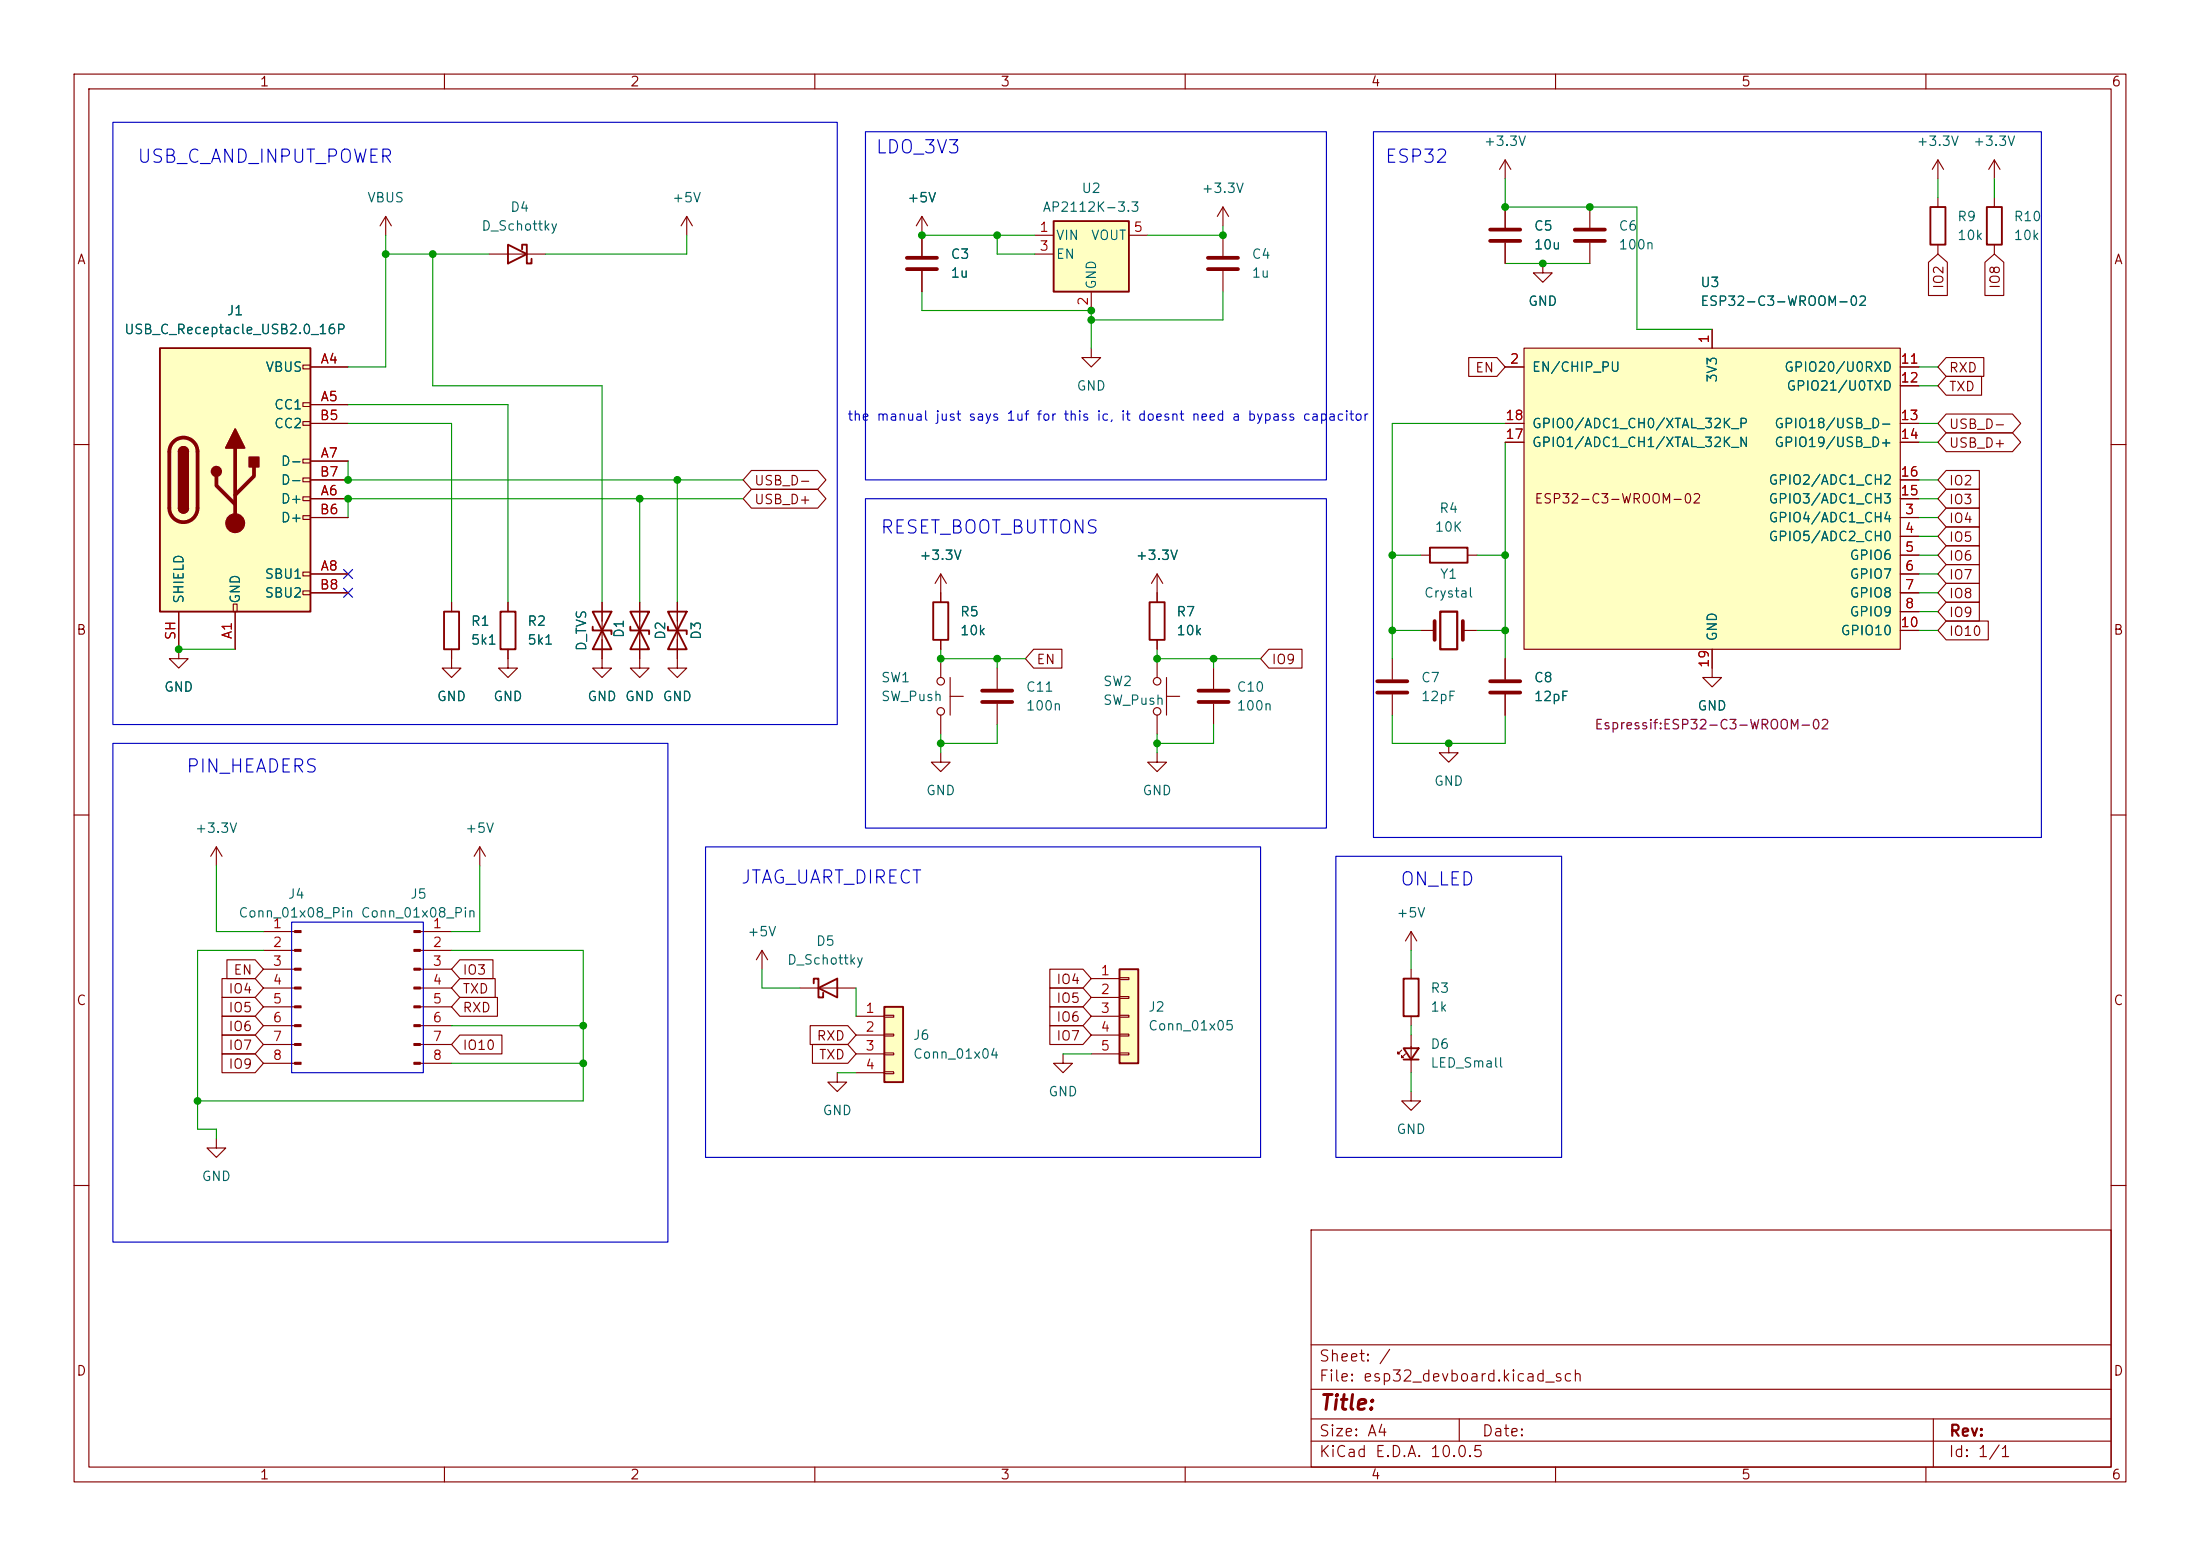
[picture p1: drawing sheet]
<svg xmlns="http://www.w3.org/2000/svg" width="297mm" height="210mm" viewBox="0 0 297 210" stroke-linecap="round" stroke-linejoin="round" font-family="sans-serif">
<g fill="none" stroke="#840000" stroke-width=".15">
<path d="M10 10h277v190h-277zM12 12h273v186h-273zM60 10v2M110 10v2M160 10v2M210 10v2M260 10v2M52.1 29.2l-.8 1.3M52.1 29.2l.7 1.3M52.1 29.2v2.6M66 34.3h7.7M165.1 31.8v2.7"/>
<path d="M165.1 36.6v2.8M10 60h2M285 60h2M24.1 87.6v1.3h1.3l-1.3 1.3-1.2-1.3h1.2M61 87.6v2.6h1.2l-1.2 1.2-1.3-1.2h1.3M61 81.3v1.3M86.4 81.3v8.9h1.2l-1.2 1.2-1.3-1.2h1.3M91.4 81.3v8.9h1.3l-1.3 1.2-1.2-1.2h1.2M156.2 88.9v2.5M156.2 96.5v2.6M157.5 94h1.8M157.5 91.4v5.1"/>
<path d="M163.8 90.2v2.8M163.8 95v2.8M10 110h2M285 110h2M10 160h2M177 166h108v32h-108zM285 160h2M60 198v2M110 198v2M160 198v2M177 194.5h108M177 191.5h108"/>
<path d="M177 187.5h108M177 181.5h108M197 191.5v3M210 198v2M260 198v2M261 191.5v6.5"/>
<circle cx="156.2" cy="96" r=".51"/>
<circle cx="156.2" cy="91.9" r=".51"/>
</g>
<path d="M163.1 34.8h4M163.1 36.3h4M161.8 93.2h4.1M161.8 94.7h4.1" fill="none" stroke="#840000" stroke-width=".51"/>
<path d="M68.6 33l2.5 1.3-2.5 1.3zM70.5 33.7v-.7h.6v2.6h.7v-.7M59.9 82.6h2.1v5h-2.1zM85.1 82.6l2.5 5h-2.5l2.5-5zM85.1 84.6v.5h2.5v.5M90.2 82.6l2.5 5h-2.5l2.5-5zM90.2 84.6v.5h2.5v.5" fill="none" stroke="#840000" stroke-width=".25"/>
<path d="M21.6 47h20.3v35.6h-20.3z" fill="#ffffc2"/>
<g fill="none" stroke="#840000" stroke-width=".15">
<path d="M40.9 49.3h1v.5h-1zM40.9 54.4h1v.5h-1zM40.9 56.9h1v.5h-1zM41.9 49.5h5.1M41.9 54.6h5.1M41.9 57.2h5.1M40.9 62h1v.5h-1zM40.9 64.5h1v.5h-1zM40.9 67.1h1v.5h-1zM40.9 69.6h1v.5h-1zM40.9 77.2h1v.5h-1zM40.9 79.8h1v.5h-1z"/>
<path d="M41.9 67.3h5.1M41.9 62.2h5.1M41.9 77.5h5.1M41.9 69.9h5.1M41.9 64.8h5.1M24.1 82.6v5M31.5 81.5h.5v1.1h-.5zM31.7 82.6v5M41.9 80h5.1"/>
</g>
<path d="M21.6 47h20.3v35.6h-20.3zM24.1 61a.64 .64 0 0 1 .7-.7 .64 .64 0 0 1 .6 .7M24.1 68.6a.64 .64 0 0 0 .7 .6 .64 .64 0 0 0 .6-.6" fill="none" stroke="#840000" stroke-width=".25"/>
<path d="M23.4 59.6a1.9 1.9 0 0 1 2.1-.4 1.9 1.9 0 0 1 1.2 1.8v7.6a1.91 1.91 0 0 1-1.9 1.9 1.91 1.91 0 0 1-1.9-1.9v-7.6a1.9 1.9 0 0 1 .5-1.4zM29.2 64.3v1.2l2.5 2.6M31.7 60.5v10.1M34.3 63v1.3l-2.6 2.5" fill="none" stroke="#840000" stroke-width=".51"/>
<g fill="#840000" stroke="#840000" stroke-width=".25">
<path d="M24.1 61h1.3v7.6h-1.3z"/>
<path d="M24.3 60.5a.64 .64 0 0 1 .7-.1 .64 .64 0 0 1 .4 .6h-1.3z"/>
<path d="M24.1 68.6h1.3a.64 .64 0 0 1-.6 .6 .64 .64 0 0 1-.7-.6z"/>
<path d="M31.7 57.9l1.3 2.6h-2.5z"/>
<path d="M33.7 61.7h1.2v1.3h-1.2z"/>
<circle cx="29.2" cy="63.6" r=".63"/>
</g>
<circle cx="31.7" cy="70.6" r="1.27" fill="#840000" stroke="#840000" stroke-width=".15"/>
<path d="M142.2 29.8h10.2v9.6h-10.2z" fill="#ffffc2"/>
<path d="M142.2 29.8h10.2v9.6h-10.2zM193 73.9h5.1v2h-5.1zM67.6 82.6h2v5h-2zM80 82.6l2.5 5h-2.5l2.5-5zM80 84.6v.5h2.5v.5M109.9 132.7v-.6h.6v2.5h.6v-.6M110.5 133.4l2.5-1.3v2.5z" fill="none" stroke="#840000" stroke-width=".25"/>
<g fill="none" stroke="#840000" stroke-width=".15">
<path d="M139.7 31.8h2.5M139.7 34.3h2.5M147.3 39.4v2.5M152.4 31.8h2.5M203.2 21.6v2.5M203.2 27.9v2.8M203.2 32.8v2.8M203.2 21.6l-.8 1.3M203.2 21.6l.8 1.3M208.3 35.6v1.2h1.2l-1.2 1.3-1.3-1.3h1.3M214.6 27.9v2.8M214.6 32.8v2.8"/>
<path d="M261.6 21.6l-.7 1.3M261.6 21.6l.8 1.3M261.6 21.6v2.5M191.8 74.9h1.2M198.1 74.9h1.3M68.6 87.6v2.6h1.2l-1.2 1.2-1.3-1.2h1.3M68.6 81.3v1.3M81.3 81.3v8.9h1.2l-1.2 1.2-1.3-1.2h1.3M188 88.9v2.8M188 93.7v2.8M191.8 85.1h1.9M197.5 85.1h1.9"/>
<path d="M203.2 88.9v2.8M203.2 93.7v2.8M231.1 90.2v1.2h1.3l-1.3 1.3-1.2-1.3h1.2M29.2 114.3l-.8 1.3M29.2 114.3l.8 1.3M29.2 114.3v2.5M64.8 114.3l-.8 1.3M64.8 114.3l.7 1.3M64.8 114.3v2.5M195.6 100.3v1.3h1.2l-1.2 1.3-1.3-1.3h1.3M35.6 125.7h4.2M35.6 128.3h4.2"/>
<path d="M35.6 130.8h4.2M35.6 133.4h4.2M35.6 135.9h4.2M35.6 138.4h4.2M56.7 125.7h4.3M56.7 128.3h4.3M56.7 130.8h4.3M56.7 133.4h4.3M56.7 135.9h4.3M56.7 138.4h4.3M102.9 128.3l-.8 1.2M102.9 128.3l.7 1.2"/>
<path d="M102.9 128.3v2.5M107.9 133.4h7.7M29.2 153.7v1.2h1.3l-1.3 1.3-1.3-1.3h1.3M35.6 141h4.2M35.6 143.5h4.2M56.7 141h4.3M56.7 143.5h4.3M113 144.8v1.3h1.3l-1.3 1.2-1.2-1.2h1.2"/>
</g>
<g fill="#840000" stroke="#840000" stroke-width=".15">
<path d="M39.8 125.6h.8v.3h-.8z"/>
<path d="M39.8 128.1h.8v.3h-.8z"/>
<path d="M39.8 130.7h.8v.2h-.8z"/>
<path d="M39.8 133.2h.8v.3h-.8z"/>
<path d="M39.8 135.8h.8v.2h-.8z"/>
<path d="M39.8 138.3h.8v.3h-.8z"/>
<path d="M39.8 140.8h.8v.3h-.8z"/>
<path d="M39.8 143.4h.8v.2h-.8z"/>
<path d="M55.9 125.6h.8v.3h-.8z"/>
<path d="M55.9 128.1h.8v.3h-.8z"/>
<path d="M55.9 130.7h.8v.2h-.8z"/>
<path d="M55.9 133.2h.8v.3h-.8z"/>
<path d="M55.9 135.8h.8v.2h-.8z"/>
<path d="M55.9 138.3h.8v.3h-.8z"/>
<path d="M55.9 140.8h.8v.3h-.8z"/>
<path d="M55.9 143.4h.8v.2h-.8z"/>
</g>
<path d="M201.2 31h4M201.2 32.5h4M212.6 31h4.1M212.6 32.5h4.1M185.9 91.9h4.1M185.9 93.5h4.1M193.7 83.8v2.6M197.5 83.8v2.6M201.2 91.9h4M201.2 93.5h4" fill="none" stroke="#840000" stroke-width=".51"/>
<path d="M194.4 82.6h2.3v5h-2.3z" fill="none" stroke="#840000" stroke-width=".3"/>
<path d="M205.7 47h50.8v40.6h-50.8z" fill="#ffffc2"/>
<g fill="none" stroke="#840000" stroke-width=".15">
<path d="M92.7 29.2l-.8 1.3M92.7 29.2l.8 1.3M92.7 29.2v2.6M124.5 29.2l-.8 1.3M124.5 29.2l.7 1.3M124.5 29.2v5.3M124.5 36.6v2.8M165.1 27.9l-.8 1.3M165.1 27.9l.8 1.3M165.1 27.9v2.6M261.6 26.7v1.2M261.6 33v1.3"/>
<path d="M269.2 21.6v2.5M269.2 26.7v1.2M269.2 33v1.3M269.2 21.6l-.7 1.3M269.2 21.6l.8 1.3M147.3 47v1.3h1.3l-1.3 1.2-1.3-1.2h1.3M203.2 49.5h2.5M203.2 57.2h2.5M203.2 59.7h2.5M205.7 47h50.8v40.6h-50.8zM231.1 44.5v2.5M256.5 49.5h2.6"/>
<path d="M256.5 52.1h2.6M256.5 57.2h2.6M256.5 59.7h2.6M127 77.5v3.8M127 77.5l-.8 1.2M127 77.5l.8 1.2M156.2 77.5l-.8 1.2M156.2 77.5l.8 1.2M156.2 77.5v3.8M256.5 69.9h2.6M256.5 72.4h2.6M256.5 74.9h2.6"/>
<path d="M256.5 77.5h2.6M256.5 67.3h2.6M256.5 64.8h2.6M127 86.4v1.2M127 88.9v2.5M127 96.5v2.6M128.3 94h1.7M128.3 91.4v5.1M134.6 90.2v2.8M134.6 95v2.8M156.2 86.4v1.2M231.1 87.6v2.6"/>
<path d="M256.5 80h2.6M256.5 82.6h2.6M256.5 85.1h2.6"/>
<circle cx="127" cy="91.9" r=".51"/>
<circle cx="127" cy="96" r=".51"/>
</g>
<path d="M260.6 27.9h2v5.1h-2zM268.2 27.9h2.1v5.1h-2.1zM126 81.3h2v5.1h-2zM155.2 81.3h2v5.1h-2z" fill="none" stroke="#840000" stroke-width=".25"/>
<path d="M122.4 34.8h4.1M122.4 36.3h4.1M132.6 93.2h4.1M132.6 94.7h4.1" fill="none" stroke="#840000" stroke-width=".51"/>
<path d="M151.1 130.8h2.6v12.7h-2.6z" fill="#ffffc2"/>
<path d="M151.1 130.8h2.6v12.7h-2.6z" fill="none" stroke="#840000" stroke-width=".25"/>
<path d="M147.3 132.1h3.8M147.3 134.6h3.8M147.3 137.2h3.8M147.3 139.7h3.8M151.1 132h1.3v.2h-1.3zM151.1 134.5h1.3v.2h-1.3zM151.1 137h1.3v.3h-1.3zM151.1 139.6h1.3v.2h-1.3zM147.3 142.2h3.8M151.1 142.1h1.3v.3h-1.3z" fill="none" stroke="#840000" stroke-width=".15"/>
<path d="M119.4 135.9h2.5v10.2h-2.5z" fill="#ffffc2"/>
<path d="M119.4 135.9h2.5v10.2h-2.5zM189.5 132.1h2v5.1h-2zM189.5 141.5h2l-1 1.5zM189.5 143h2" fill="none" stroke="#840000" stroke-width=".25"/>
<g fill="none" stroke="#840000" stroke-width=".15">
<path d="M124.5 31.8v2.7M124.5 36.6v2.8M203.2 27.9v2.8M203.2 32.8v2.8M260.3 35.4l1.3-1.1 1.3 1.1v4.5h-2.6zM268 35.4l1.2-1.1 1.3 1.1v4.5h-2.5zM41.9 49.5h5.1M41.9 54.6h5.1M41.9 57.2h5.1M198.3 48.3h3.8l1.1 1.2-1.1 1.3h-3.8zM203.2 49.5h2.5M203.2 57.2h2.5"/>
<path d="M203.2 59.7h2.5M231.1 44.5v2.5M256.5 49.5h2.6M256.5 57.2h2.6M256.5 52.1h2.6M256.5 59.7h2.6M262.7 55.9h9l1.1 1.3-1.1 1.2h-9l-1.1-1.2zM262.7 58.4h9l1.1 1.3-1.1 1.3h-9l-1.1-1.3zM262.7 50.8h4.8v2.5h-4.8l-1.1-1.2zM262.7 48.3h5.1v2.5h-5.1l-1.1-1.3zM41.9 67.3h5.1M41.9 62.2h5.1"/>
<path d="M41.9 77.5h5.1M41.9 69.9h5.1M41.9 64.8h5.1M101.4 66h9l1.1 1.3-1.1 1.3h-9l-1.1-1.3zM101.4 63.5h9l1.1 1.3-1.1 1.2h-9l-1.1-1.2zM256.5 67.3h2.6M256.5 77.5h2.6M256.5 69.9h2.6M256.5 64.8h2.6M256.5 72.4h2.6M256.5 74.9h2.6M262.7 78.7h4.5v2.6h-4.5l-1.1-1.3z"/>
<path d="M262.7 68.6h4.5v2.5h-4.5l-1.1-1.2zM262.7 71.1h4.5v2.6h-4.5l-1.1-1.3zM262.7 73.7h4.5v2.5h-4.5l-1.1-1.3zM262.7 76.2h4.5v2.5h-4.5l-1.1-1.2zM262.7 66h4.5v2.6h-4.5l-1.1-1.3zM262.7 63.5h4.5v2.5h-4.5l-1.1-1.2zM24.1 82.6v5M31.7 82.6v5M41.9 80h5.1M61 81.3v1.3M61 87.6v1.3M68.6 81.3v1.3"/>
<path d="M68.6 87.6v1.3M81.3 81.3v2.5M81.3 86.4v2.5M86.4 81.3v2.5M86.4 86.4v2.5M91.4 81.3v2.5M91.4 86.4v2.5M127 80v1.3M127 86.4v1.2M139.5 87.6h3.9v2.6h-3.9l-1.1-1.3zM156.2 80v1.3M156.2 86.4v1.2"/>
<path d="M171.3 87.6h4.5v2.6h-4.5l-1.1-1.3zM203.2 88.9v2.8M203.2 93.7v2.8M231.1 87.6v2.6M256.5 80h2.6M256.5 82.6h2.6M256.5 85.1h2.6M262.7 81.3h4.5v2.5h-4.5l-1.1-1.2zM262.7 83.8h5.7v2.6h-5.7l-1.1-1.3zM127 101.6v1.3h1.3l-1.3 1.2-1.3-1.2h1.3M156.2 101.6v1.3h1.3l-1.3 1.2-1.3-1.2h1.3M30 137.2h4.4l1.2 1.2-1.2 1.3h-4.4z"/>
<path d="M30 134.6h4.4l1.2 1.3-1.2 1.3h-4.4zM30 132.1h4.4l1.2 1.3-1.2 1.2h-4.4zM30 139.7h4.4l1.2 1.3-1.2 1.2h-4.4zM30.6 129.5h3.8l1.2 1.3-1.2 1.3h-3.8zM62.1 132.1h4.8v2.5h-4.8l-1.1-1.2zM62.1 129.5h4.5v2.6h-4.5l-1.1-1.3zM62.1 139.7h5.7v2.5h-5.7l-1.1-1.2zM62.1 134.6h5.1v2.6h-5.1l-1.1-1.3zM109.4 138.4h5.1l1.1 1.3-1.1 1.3h-5.1zM115.6 137.2h3.8M115.6 139.7h3.8M119.4 137h1.2v.3h-1.2z"/>
<path d="M119.4 139.6h1.2v.2h-1.2zM141.7 138.4h4.5l1.1 1.3-1.1 1.3h-4.5zM141.7 133.3h4.5l1.1 1.3-1.1 1.3h-4.5zM141.7 130.8h4.5l1.1 1.3-1.1 1.3h-4.5zM141.7 135.9h4.5l1.1 1.3-1.1 1.2h-4.5zM190.5 125.7v2.6M190.5 130.8v1.3M190.5 137.2v1.2M190.5 139.7v5.1M190.5 125.7l-.8 1.3M190.5 125.7l.8 1.3M30 142.2h4.4l1.2 1.3-1.2 1.3h-4.4z"/>
<path d="M109.7 141h4.8l1.1 1.2-1.1 1.3h-4.8zM115.6 142.2h3.8M115.6 144.8h3.8M119.4 142.1h1.2v.3h-1.2zM119.4 144.7h1.2v.2h-1.2zM143.5 142.2v1.3h1.3l-1.3 1.3-1.3-1.3h1.3M189.2 141.7l-.5 .5v-.2v.2h.3M189.7 142.2l-.5 .5v-.2v.2h.3M190.5 147.3v1.3h1.3l-1.3 1.3-1.3-1.3h1.3"/>
</g>
<g fill="none" stroke="#009600" stroke-width=".15">
<path d="M52.1 31.8v17.7h-5.1M52.1 34.3h13.9M58.4 34.3v17.8h22.9v29.2M92.7 31.8v2.5h-19M124.5 31.8h15.2M124.5 39.4v2.5h22.8v5.1M134.6 31.8v2.5h5.1M165.1 30.5v1.3h-10.2M165.1 39.4v3.8h-17.8M203.2 24.1v3.8h17.8v16.6h10.1M203.2 35.6h11.4M261.6 24.1v2.6"/>
<path d="M269.2 24.1v2.6M47 57.2h14v24.1M47 54.6h21.6v26.7M203.2 57.2h-15.2v31.7M203.2 59.7v29.2M259.1 59.7h2.5M259.1 49.5h2.5M259.1 57.2h2.5M259.1 52.1h2.5M47 62.2v2.6h53.3M86.4 67.3v14M91.4 64.8v16.5"/>
<path d="M100.3 67.3h-53.3v2.6M188 74.9h3.8M199.4 74.9h3.8M259.1 64.8h2.5M259.1 69.9h2.5M259.1 67.3h2.5M259.1 74.9h2.5M259.1 77.5h2.5M259.1 72.4h2.5M24.1 87.6h7.6M127 87.6v1.3h11.4M127 99.1v2.5"/>
<path d="M134.6 88.9v1.3M134.6 97.8v2.5h-7.6M156.2 87.6v1.3h14M156.2 99.1v2.5M163.8 97.8v2.5h-7.6M163.8 88.9v1.3M188 96.5v3.8h15.2v-3.8M188 85.1h3.8M199.4 85.1h3.8M259.1 82.6h2.5M259.1 80h2.5M259.1 85.1h2.5"/>
<path d="M29.2 116.8v8.9h6.4M64.8 116.8v8.9h-3.8M35.6 128.3h-8.9v24.1h2.5v1.3M61 128.3h17.7v20.3h-52M61 138.4h17.7M102.9 130.8v2.6h5M115.6 133.4v3.8M190.5 128.3v2.5M190.5 138.4v1.3M61 143.5h17.7M113 144.8h2.6M143.5 142.2h3.8"/>
<path d="M190.5 144.8v2.5"/>
</g>
<path d="M46.4 79.4l1.2 1.2M46.4 76.9l1.2 1.2M47.6 79.4l-1.2 1.2M47.6 76.9l-1.2 1.2" fill="none" stroke="#000084" stroke-width=".15"/>
<path d="M15.2 16.5h97.8v81.3h-97.8zM116.8 17.8h62.3v47h-62.3zM185.4 17.8h90.2v95.2h-90.2zM116.8 67.3h62.3v44.5h-62.3zM15.2 100.3h75v67.3h-75zM95.2 114.3h75v41.9h-75zM180.3 115.6h30.5v40.6h-30.5zM39.4 124.5h17.7v20.3h-17.7z" fill="none" stroke="#0000c2" stroke-width=".15"/>
<g fill="#009600" stroke="#009600" stroke-width=".14">
<circle cx="127" cy="100.3" r=".46"/>
<circle cx="156.2" cy="88.9" r=".46"/>
<circle cx="163.8" cy="88.9" r=".46"/>
<circle cx="127" cy="88.9" r=".46"/>
<circle cx="134.6" cy="88.9" r=".46"/>
<circle cx="156.2" cy="100.3" r=".46"/>
<circle cx="78.7" cy="138.4" r=".46"/>
<circle cx="91.4" cy="64.8" r=".46"/>
<circle cx="86.4" cy="67.3" r=".46"/>
<circle cx="52.1" cy="34.3" r=".46"/>
<circle cx="58.4" cy="34.3" r=".46"/>
<circle cx="195.6" cy="100.3" r=".46"/>
<circle cx="203.2" cy="85.1" r=".46"/>
<circle cx="78.7" cy="143.5" r=".46"/>
<circle cx="26.7" cy="148.6" r=".46"/>
<circle cx="24.1" cy="87.6" r=".46"/>
<circle cx="47" cy="64.8" r=".46"/>
<circle cx="47" cy="67.3" r=".46"/>
<circle cx="147.3" cy="41.9" r=".46"/>
<circle cx="165.1" cy="31.8" r=".46"/>
<circle cx="147.3" cy="43.2" r=".46"/>
<circle cx="134.6" cy="31.8" r=".46"/>
<circle cx="124.5" cy="31.8" r=".46"/>
<circle cx="188" cy="74.9" r=".46"/>
<circle cx="188" cy="85.1" r=".46"/>
<circle cx="203.2" cy="74.9" r=".46"/>
<circle cx="208.3" cy="35.6" r=".46"/>
<circle cx="203.2" cy="27.9" r=".46"/>
<circle cx="214.6" cy="27.9" r=".46"/>
</g>
<text font-size="2" fill="#840000" x="178" y="190.8">Title:</text>
<g font-size="1.8" fill="#0000c2">
<text x="18.4" y="22.4">USB_C_AND_INPUT_POWER</text>
<text x="118.1" y="21.2">LDO_3V3</text>
<text x="186.9" y="22.4">ESP32</text>
<text x="118.7" y="72.5">RESET_BOOT_BUTTONS</text>
<text x="25" y="104.7">PIN_HEADERS</text>
<text x="99.9" y="119.7">JTAG_UART_DIRECT</text>
<text x="188.9" y="120">ON_LED</text>
</g>
<g font-size="1.5" fill="#840000">
<text x="178" y="184.1">Sheet: /</text>
<text x="178" y="186.8">File: esp32_devboard.kicad_sch</text>
<text x="178" y="197">KiCad E.D.A. 10.0.5</text>
<text x="178" y="194.2">Size: A4</text>
<text x="200" y="194.2">Date:</text>
<text x="263" y="197">Id: 1/1</text>
<text x="263" y="194.2">Rev:</text>
</g>
<g font-size="1.3" fill="#840000">
<text x="35" y="12">1</text>
<text x="85" y="12">2</text>
<text x="135" y="12">3</text>
<text x="185" y="12">4</text>
<text x="235" y="12">5</text>
<text x="285" y="12">6</text>
<text x="10.3" y="36">A</text>
<text x="285.3" y="36">A</text>
<text x="262.7" y="39.1" transform="rotate(-90 262.7 39.1)">IO2</text>
<text x="270.3" y="39.1" transform="rotate(-90 270.3 39.1)">IO8</text>
<text x="199.1" y="50.6">EN</text>
<text x="263" y="53.1">TXD</text>
<text x="263" y="50.6">RXD</text>
<text x="263" y="58.2">USB_D-</text>
<text x="101.7" y="65.8">USB_D-</text>
<text x="263" y="60.7">USB_D+</text>
<text x="263" y="65.8">IO2</text>
<text x="101.7" y="68.4">USB_D+</text>
<text x="207.1" y="68.3">ESP32-C3-WROOM-02</text>
<text x="263" y="70.9">IO4</text>
<text x="263" y="68.4">IO3</text>
<text x="263" y="73.4">IO5</text>
<text x="263" y="76">IO6</text>
<text x="263" y="81.1">IO8</text>
<text x="263" y="83.6">IO9</text>
<text x="263" y="78.5">IO7</text>
<text x="10.2" y="86">B</text>
<text x="139.8" y="90">EN</text>
<text x="171.6" y="90">IO9</text>
<text x="263" y="86.1">IO10</text>
<text x="285.2" y="86">B</text>
<text x="31.4" y="131.9">EN</text>
<text x="62.4" y="131.9">IO3</text>
<text x="10.2" y="136">C</text>
<text x="30.8" y="136.9">IO5</text>
<text x="30.8" y="134.4">IO4</text>
<text x="62.4" y="134.4">TXD</text>
<text x="62.4" y="136.9">RXD</text>
<text x="142.5" y="135.7">IO5</text>
<text x="142.5" y="133.1">IO4</text>
<text x="285.2" y="136">C</text>
<text x="30.8" y="139.5">IO6</text>
<text x="30.8" y="142">IO7</text>
<text x="62.4" y="142">IO10</text>
<text x="110.2" y="140.8">RXD</text>
<text x="110.5" y="143.3">TXD</text>
<text x="142.5" y="140.8">IO7</text>
<text x="142.5" y="138.2">IO6</text>
<text x="30.8" y="144.6">IO9</text>
<text x="10.2" y="186">D</text>
<text x="285.2" y="186">D</text>
<text x="35" y="200">1</text>
<text x="85" y="200">2</text>
<text x="135" y="200">3</text>
<text x="185" y="200">4</text>
<text x="235" y="200">5</text>
<text x="285" y="200">6</text>
</g>
<g font-size="1.3" fill="#006464">
<text x="200.2" y="20">+3.3V</text>
<text x="258.7" y="20">+3.3V</text>
<text x="266.3" y="20">+3.3V</text>
<text x="49.5" y="27.6">VBUS</text>
<text x="68.8" y="28.9">D4</text>
<text x="90.6" y="27.6">+5V</text>
<text x="122.4" y="27.6">+5V</text>
<text x="140.7" y="28.9">AP2112K-3.3</text>
<text x="145.9" y="26.4">U2</text>
<text x="162.1" y="26.4">+3.3V</text>
<text x="64.9" y="31.4">D_Schottky</text>
<text x="128.3" y="35.3">C3</text>
<text x="142.5" y="32.7">VIN</text>
<text x="142.5" y="35.3">EN</text>
<text x="147.2" y="32.7">VOUT</text>
<text x="168.9" y="35.3">C4</text>
<text x="207" y="31.4">C5</text>
<text x="207" y="34">10u</text>
<text x="218.4" y="31.4">C6</text>
<text x="218.4" y="34">100n</text>
<text x="264.1" y="30.2">R9</text>
<text x="264.1" y="32.7">10k</text>
<text x="271.8" y="30.2">R10</text>
<text x="271.8" y="32.7">10k</text>
<text x="128.3" y="37.8">1u</text>
<text x="148.3" y="39.1" transform="rotate(-90 148.3 39.1)">GND</text>
<text x="168.9" y="37.8">1u</text>
<text x="206.2" y="41.6">GND</text>
<text x="229.5" y="39.1">U3</text>
<text x="229.5" y="41.6">ESP32-C3-WROOM-02</text>
<text x="16.7" y="45.4">USB_C_Receptacle_USB2.0_16P</text>
<text x="30.5" y="42.9">J1</text>
<text x="35.8" y="50.5">VBUS</text>
<text x="145.3" y="53">GND</text>
<text x="206.7" y="50.5">EN/CHIP_PU</text>
<text x="232.1" y="51.7" transform="rotate(-90 232.1 51.7)">3V3</text>
<text x="240.8" y="50.5">GPIO20/U0RXD</text>
<text x="241.1" y="53">GPIO21/U0TXD</text>
<text x="36.9" y="55.6">CC1</text>
<text x="36.9" y="58.1">CC2</text>
<text x="206.7" y="58.1">GPIO0/ADC1_CH0/XTAL_32K_P</text>
<text x="239.5" y="58.1">GPIO18/USB_D-</text>
<text x="37.8" y="63.2">D-</text>
<text x="37.8" y="65.7">D-</text>
<text x="206.7" y="60.7">GPIO1/ADC1_CH1/XTAL_32K_N</text>
<text x="238.7" y="65.7">GPIO2/ADC1_CH2</text>
<text x="239.5" y="60.7">GPIO19/USB_D+</text>
<text x="37.8" y="68.3">D+</text>
<text x="37.8" y="70.8">D+</text>
<text x="194.2" y="69.5">R4</text>
<text x="238.7" y="70.8">GPIO4/ADC1_CH4</text>
<text x="238.7" y="68.3">GPIO3/ADC1_CH3</text>
<text x="124" y="75.9">+3.3V</text>
<text x="153.2" y="75.9">+3.3V</text>
<text x="193.6" y="72.1">10K</text>
<text x="238.7" y="73.4">GPIO5/ADC2_CH0</text>
<text x="249.6" y="75.9">GPIO6</text>
<text x="25.1" y="81.6" transform="rotate(-90 25.1 81.6)">SHIELD</text>
<text x="32.7" y="81.6" transform="rotate(-90 32.7 81.6)">GND</text>
<text x="35.6" y="78.4">SBU1</text>
<text x="35.6" y="81">SBU2</text>
<text x="129.5" y="83.5">R5</text>
<text x="158.7" y="83.5">R7</text>
<text x="192.2" y="81">Crystal</text>
<text x="194.3" y="78.4">Y1</text>
<text x="249.6" y="78.4">GPIO7</text>
<text x="249.6" y="81">GPIO8</text>
<text x="249.6" y="83.5">GPIO9</text>
<text x="63.5" y="84.8">R1</text>
<text x="63.5" y="87.3">5k1</text>
<text x="71.1" y="84.8">R2</text>
<text x="71.1" y="87.3">5k1</text>
<text x="79.4" y="88" transform="rotate(-90 79.4 88)">D_TVS</text>
<text x="84.5" y="86.2" transform="rotate(-90 84.5 86.2)">D1</text>
<text x="90.1" y="86.5" transform="rotate(-90 90.1 86.5)">D2</text>
<text x="94.9" y="86.5" transform="rotate(-90 94.9 86.5)">D3</text>
<text x="129.5" y="86.1">10k</text>
<text x="158.7" y="86.1">10k</text>
<text x="232.1" y="86.6" transform="rotate(-90 232.1 86.6)">GND</text>
<text x="248.4" y="86.1">GPIO10</text>
<text x="22.1" y="93.7">GND</text>
<text x="58.9" y="94.9">GND</text>
<text x="66.5" y="94.9">GND</text>
<text x="79.2" y="94.9">GND</text>
<text x="84.3" y="94.9">GND</text>
<text x="89.4" y="94.9">GND</text>
<text x="118.9" y="92.4">SW1</text>
<text x="118.9" y="94.9">SW_Push</text>
<text x="138.4" y="93.7">C11</text>
<text x="148.8" y="92.9">SW2</text>
<text x="148.8" y="95.5">SW_Push</text>
<text x="166.9" y="93.7">C10</text>
<text x="191.8" y="92.4">C7</text>
<text x="191.8" y="94.9">12pF</text>
<text x="207" y="92.4">C8</text>
<text x="207" y="94.9">12pF</text>
<text x="138.4" y="96.2">100n</text>
<text x="166.9" y="96.2">100n</text>
<text x="229.1" y="96.2">GND</text>
<text x="124.9" y="107.6">GND</text>
<text x="154.1" y="107.6">GND</text>
<text x="193.5" y="106.4">GND</text>
<text x="26.2" y="112.7">+3.3V</text>
<text x="62.7" y="112.7">+5V</text>
<text x="32.1" y="124.2">Conn_01x08_Pin Conn_01x08_Pin</text>
<text x="38.8" y="121.6">J4</text>
<text x="55.3" y="121.6">J5</text>
<text x="188.4" y="124.2">+5V</text>
<text x="100.8" y="126.7">+5V</text>
<text x="106.2" y="130.5">D_Schottky</text>
<text x="110.1" y="128">D5</text>
<text x="154.9" y="136.9">J2</text>
<text x="193" y="134.3">R3</text>
<text x="193" y="136.9">1k</text>
<text x="123.2" y="140.7">J6</text>
<text x="123.2" y="143.2">Conn_01x04</text>
<text x="154.9" y="139.4">Conn_01x05</text>
<text x="193" y="141.9">D6</text>
<text x="141.4" y="148.3">GND</text>
<text x="193" y="144.4">LED_Small</text>
<text x="111" y="150.8">GND</text>
<text x="188.4" y="153.4">GND</text>
<text x="27.1" y="159.7">GND</text>
</g>
<g font-size="1.3" fill="#a90000">
<text x="140.2" y="31.6">1</text>
<text x="140.2" y="34.2">3</text>
<text x="152.9" y="31.6">5</text>
<text x="147.2" y="41.4" transform="rotate(-90 147.2 41.4)">2</text>
<text x="231" y="46.5" transform="rotate(-90 231 46.5)">1</text>
<text x="43.2" y="49.4">A4</text>
<text x="203.7" y="49.4">2</text>
<text x="256.5" y="49.4">11</text>
<text x="256.5" y="51.9">12</text>
<text x="43.1" y="57">B5</text>
<text x="43.2" y="54.5">A5</text>
<text x="203.1" y="59.6">17</text>
<text x="203.1" y="57">18</text>
<text x="256.5" y="57">13</text>
<text x="256.5" y="59.6">14</text>
<text x="43.1" y="64.6">B7</text>
<text x="43.2" y="62.1">A7</text>
<text x="256.5" y="64.6">16</text>
<text x="43.1" y="69.7">B6</text>
<text x="43.2" y="67.2">A6</text>
<text x="256.5" y="67.2">15</text>
<text x="257.1" y="69.7">3</text>
<text x="43.2" y="77.3">A8</text>
<text x="257.1" y="72.3">4</text>
<text x="257.1" y="74.8">5</text>
<text x="257.1" y="77.3">6</text>
<text x="43.1" y="79.9">B8</text>
<text x="257.1" y="79.9">7</text>
<text x="257.1" y="82.4">8</text>
<text x="24" y="86.5" transform="rotate(-90 24 86.5)">SH</text>
<text x="31.6" y="86.4" transform="rotate(-90 31.6 86.4)">A1</text>
<text x="256.5" y="85">10</text>
<text x="231" y="90.2" transform="rotate(-90 231 90.2)">19</text>
<text x="36.7" y="125.6">1</text>
<text x="58.3" y="125.6">1</text>
<text x="36.7" y="128.1">2</text>
<text x="36.7" y="130.7">3</text>
<text x="58.3" y="128.1">2</text>
<text x="58.3" y="130.7">3</text>
<text x="148.5" y="131.9">1</text>
<text x="36.7" y="133.2">4</text>
<text x="36.7" y="135.8">5</text>
<text x="58.3" y="133.2">4</text>
<text x="58.3" y="135.8">5</text>
<text x="116.7" y="137">1</text>
<text x="148.5" y="134.5">2</text>
<text x="148.5" y="137">3</text>
<text x="36.7" y="138.3">6</text>
<text x="36.7" y="140.8">7</text>
<text x="36.7" y="143.4">8</text>
<text x="58.3" y="138.3">6</text>
<text x="58.3" y="140.8">7</text>
<text x="58.3" y="143.4">8</text>
<text x="116.7" y="139.6">2</text>
<text x="116.7" y="142.1">3</text>
<text x="148.5" y="139.6">4</text>
<text x="148.5" y="142.1">5</text>
<text x="116.7" y="144.6">4</text>
</g>
<text font-size="1.3" fill="#0000c2" x="114.3" y="57.1">the manual just says 1uf for this ic, it doesnt need a bypass capacitor</text>
<text font-size="1.3" fill="#840084" x="215.2" y="98.8">Espressif:ESP32-C3-WROOM-02</text>
</svg>
